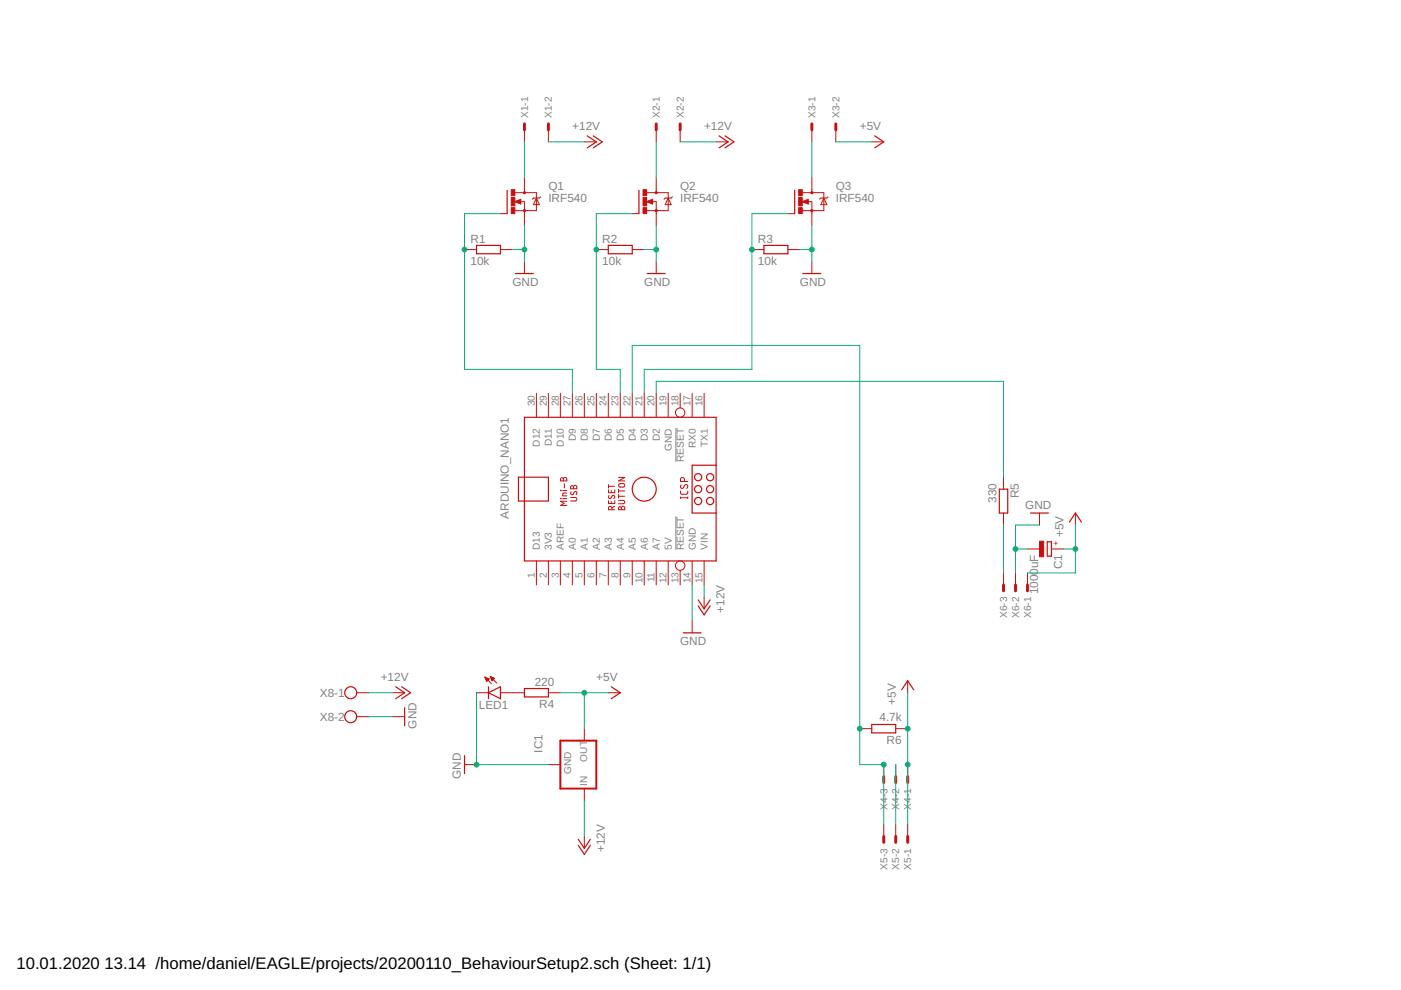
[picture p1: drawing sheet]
<svg xmlns="http://www.w3.org/2000/svg" width="297mm" height="210mm" viewBox="0 0 297 210" stroke-linecap="round" stroke-linejoin="round" font-family="sans-serif">
<path d="M143.3 90.8v7.1M143.3 109.5v7.1" fill="none" stroke="#808080" stroke-width=".21"/>
<g fill="none" stroke="#c90d0c" stroke-width=".25">
<path d="M124.5 28.8l1.9 1.3-1.9 1.2M125.8 28.8l1.9 1.3-1.9 1.2M152.5 28.8l1.9 1.3-1.9 1.2M153.7 28.8l1.9 1.3-1.9 1.2M185.5 28.8l1.9 1.3-1.9 1.2M101 52h5.1v1.8h-5.1zM107.5 40.3v5M109.3 58h3.8M129 52h5v1.8h-5zM135.5 40.3v5M137.2 58h3.8M162 52h5v1.8h-5z"/>
<path d="M168.5 40.3v5M170.2 58h3.8M111.2 88.5h40.6v30.4h-40.6zM151.8 98.6h-5.1v10.2h5.1M109.9 101.2h6.4v5h-6.4zM211.9 103.7h1.8v5.1h-1.8zM218.5 108.8h3.8M222 114.9h.9v3h-.9zM226.7 110.7l1.3-1.9 1.3 1.9M144.8 134.2h3.9M148 127.2l1.3 1.9 1.3-1.9M148 128.5l1.3 1.9 1.3-1.9"/>
<path d="M83.9 145.6l1.9 1.3-1.9 1.2M85.2 145.6l1.9 1.3-1.9 1.2M85.8 150.1v3.8M103.6 146.9l2.5-1.3v2.5zM103.6 145.6v2.5M111.2 146h5.1v1.8h-5.1zM129.6 145.6l1.9 1.3-1.9 1.2M184.8 153.6h5.1v1.8h-5.1zM191.2 146.2l1.2-1.9 1.3 1.9M98.5 160.2v3.8M122.6 178l1.3 1.9 1.3-1.9M122.6 179.2l1.3 1.9 1.3-1.9"/>
<circle cx="136.6" cy="103.7" r="2.54"/>
<circle cx="148" cy="106.2" r=".76"/>
<circle cx="148" cy="101.2" r=".76"/>
<circle cx="148" cy="103.7" r=".76"/>
<circle cx="150.6" cy="106.2" r=".76"/>
<circle cx="150.6" cy="103.7" r=".76"/>
<circle cx="150.6" cy="101.2" r=".76"/>
<circle cx="74.4" cy="152" r="1.27"/>
<circle cx="74.4" cy="146.9" r="1.27"/>
</g>
<g fill="none" stroke="#c90d0c" stroke-width=".21">
<path d="M111.2 27.5v2.6M111.2 37.7v3.2M116.3 27.5v2.6M123.9 30.1h2.5M139.1 27.5v2.6M139.1 37.7v3.2M144.2 27.5v2.6M151.8 30.1h2.6M172.1 27.5v2.6M172.1 37.7v3.2M177.2 27.5v2.6M184.8 30.1h2.6"/>
<path d="M98.5 52.9h2.5M106.1 45.3h1.4M106.1 52.9h2.5M109.2 42.8l1.2-.6v1.1zM109.2 40.9h4.5v3.8h-4.5M110.3 42.8h.9v5M111.2 55.5v2.5M113.7 42l.7 1.4h-1.3zM114.6 41.7l-.2 .3h-1.3l-.3 .2M126.4 52.9h2.6M134 45.3h1.5M134 52.9h2.6"/>
<path d="M137.1 42.8l1.3-.6v1.1zM137.1 40.9h4.6v3.8h-4.6M138.2 42.8h.9v5M139.1 55.5v2.5M141.7 42l.6 1.4h-1.3zM142.6 41.7l-.3 .3h-1.3l-.2 .2M159.4 52.9h2.6M167 45.3h1.5M167 52.9h2.6M170.1 42.8l1.3-.6v1.1zM170.1 40.9h4.6v3.8h-4.6M171.2 42.8h.9v5"/>
<path d="M172.1 55.5v2.5M174.7 42l.6 1.4h-1.3zM175.6 41.7l-.3 .3h-1.3l-.2 .2M113.7 83.4v5.1M116.3 83.4v5.1M118.8 83.4v5.1M121.3 83.4v5.1M123.9 83.4v5.1M126.4 83.4v5.1M129 83.4v5.1M131.5 83.4v5.1M134 83.4v5.1"/>
<path d="M136.6 83.4v5.1M139.1 83.4v5.1M141.7 83.4v5.1M144.2 83.4v3.1M146.7 83.4v5.1M149.3 83.4v5.1M113.7 118.9v5.1M116.3 118.9v5.1M118.8 118.9v5.1M118.9 105.7h.1M118.9 103.9v.1zM119 101.3h.3l.1 .3a.37 .37 0 0 1 .4-.4 .37 .37 0 0 1 .4 .4v.4h-1.3z"/>
<path d="M119.3 105.7h.9M119.3 104h.9M119.4 101.6v.4M119.7 102.6v.8M120.2 104.5h-.7l-.2 .3v.3h.9M120.2 106.3h-1.3l.7 .4-.7 .5h1.3M121 105.5h.9a.37 .37 0 0 1 .4 .3 .37 .37 0 0 1-.4 .4h-.9M121.1 104.3l-.1 .4 .3 .2 .5-.5a.36 .36 0 0 1 .5 0 .36 .36 0 0 1-.2 .5M121.1 103h.2l.3 .3a.36 .36 0 0 1 .3-.4 .36 .36 0 0 1 .4 .4v.3h-1.3zM121.3 118.9v5.1M121.6 103.3v.3M123.9 118.9v5.1"/>
<path d="M126.4 118.9v5.1M129 118.9v5.1M129 102.7v.8M129 103.9v.6h1.3v-.6M129 106.2v.6h1.3v-.6M129 103.1h1.3M129.1 105.1l-.1 .4 .3 .2 .5-.5a.35 .35 0 0 1 .6 0 .35 .35 0 0 1-.2 .5M129.6 104v.5M129.6 106.3v.5M129.8 108.1v-.4a.37 .37 0 0 0-.4-.4 .37 .37 0 0 0-.4 .4v.4h1.3M130.3 107.3l-.5 .3M131.1 106.1h1a.36 .36 0 0 1 .4 .3 .36 .36 0 0 1-.4 .4h-1"/>
<path d="M131.1 101.2h1.4l-1.4 .8h1.4M131.1 103.7v.8M131.1 104.8v.8M131.1 105.2h1.4M131.1 104.1h1.4M131.3 107.5l.2-.1 .2 .3a.36 .36 0 0 1 .4-.4 .36 .36 0 0 1 .4 .4v.4h-1.4zM131.3 102.6l.8-.1a.37 .37 0 0 1 .4 .4 .37 .37 0 0 1-.4 .4l-.8-.1zM131.5 118.9v5.1M131.7 107.7v.4M134 118.9v5.1M136.6 118.9v5.1M139.1 118.9v5.1"/>
<path d="M141.7 118.9v5.1M144.3 104.1v.5l.3 .2h1l.2-.2v-.5M144.3 105.5h1.5M144.3 105.4v.3M144.4 102.8l-.1 .5 .3 .2h.2l.4-.6a.42 .42 0 0 1 .6 .1 .42 .42 0 0 1-.2 .6M145.1 102.1v-.4a.42 .42 0 0 0-.4-.5 .42 .42 0 0 0-.4 .5v.4h1.5M145.8 105.4v.3M146.7 118.9v5.1M149.3 118.9v5.1M212.8 101.2v2.5M212.8 108.8v2.5M217.8 116.4h2.6"/>
<path d="M220.4 108.8v2.5M222.9 116.4h2.6M228 108.8v2.5M144.2 120.9v3.1M146.7 131.6v2.6M149.3 126.6v2.5M212.8 121.5v2.5M215.3 121.5v2.5M217.8 121.5v2.5M75.6 146.9h2.6M75.6 152h2.6M83.2 146.9h2.6"/>
<path d="M83.2 152h2.6M101 146.9h2.6M102.8 143.6l1.4 1.4M102.8 143.6l.9 .4M102.8 143.6l.4 .9M102.8 143.6h.1M102.9 143.7h.2M102.9 143.8h.5M103 144h.7M103 144.1h.6M103.1 144.2h.3M103.1 144.3h.2"/>
<path d="M103.2 144.4h.1M103.7 144l-.5 .5M103.9 143.4l1.4 1.4M103.9 143.4l.9 .4-.5 .5M103.9 143.4l.4 .9M104 143.5h.1M104 143.6h.3M104.1 143.7h.5M104.1 143.8h.7M104.2 144h.5M104.2 144.1h.4M104.3 144.2h.2"/>
<path d="M104.3 144.3h.1M106.1 146.9h5.1M116.3 146.9h2.5M123.9 154.5v2.5M129 146.9h2.5M182.3 154.5h2.5M189.9 154.5h2.5M192.4 144.3v2.6M98.5 162.1h2.5M116.3 162.1h2.5M123.9 167.2v2.5M123.9 177.3v2.6"/>
<path d="M187.4 162.1v2.6M187.4 174.8v2.5M189.9 162.1v2.6M189.9 174.8v2.5M192.4 162.1v2.6M192.4 174.8v2.5"/>
<circle cx="144.2" cy="87.5" r=".99"/>
<circle cx="144.2" cy="119.9" r=".99"/>
</g>
<path d="M110.3 42.5l-.9 .3 .9 .2v-.2h-.3M138.2 42.5l-.8 .3 .8 .2v-.2h-.2M171.2 42.5l-.9 .3 .9 .2v-.2h-.2" fill="none" stroke="#c90d0c" stroke-width=".32"/>
<g fill="none" stroke="#c90d0c" stroke-width=".42">
<path d="M118.8 157h7.6v10.2h-7.6z"/>
<circle cx="111.2" cy="40.9" r=".13"/>
<circle cx="111.2" cy="44.7" r=".13"/>
<circle cx="139.1" cy="40.9" r=".13"/>
<circle cx="139.1" cy="44.7" r=".13"/>
<circle cx="172.1" cy="44.7" r=".13"/>
<circle cx="172.1" cy="40.9" r=".13"/>
</g>
<g fill="#c90d0c" stroke="#c90d0c" stroke-width=".21">
<path d="M108.4 44h.8v1.3h-.8z"/>
<path d="M108.4 40.2h.8v1.3h-.8z"/>
<path d="M108.4 41.9h.8v1.7h-.8z"/>
<path d="M136.3 44h.8v1.3h-.8z"/>
<path d="M136.3 40.2h.8v1.3h-.8z"/>
<path d="M136.3 41.9h.8v1.7h-.8z"/>
<path d="M169.3 44h.8v1.3h-.8z"/>
<path d="M169.3 40.2h.8v1.3h-.8z"/>
<path d="M169.3 41.9h.8v1.7h-.8z"/>
<path d="M220.4 114.7h.9v3.3h-.9z"/>
</g>
<g fill="none" stroke="#c90d0c" stroke-width=".61">
<path d="M111.2 26.3v1.2M116.3 26.3v1.2M139.1 26.3v1.2M144.2 26.3v1.2M172.1 26.3v1.2M177.2 26.3v1.2M212.8 124v1.3M215.3 124v1.3M217.8 124v1.3M187.4 164.7v1.2M187.4 177.3v1.3M189.9 164.7v1.2"/>
<path d="M189.9 177.3v1.3M192.4 164.7v1.2M192.4 177.3v1.3"/>
</g>
<g fill="none" stroke="#0dab76" stroke-width=".21">
<path d="M111.2 30.1v7.6M116.3 30.1h7.6M139.1 30.1v7.6M144.2 30.1h7.6M172.1 30.1v7.6M177.2 30.1h7.6M106.1 45.3h-7.6v33h22.8v5.1M108.6 52.9h2.6M111.2 47.8v7.7M134 45.3h-7.6v33h5.1v5.1M136.6 52.9h2.5M139.1 47.8v7.7"/>
<path d="M167 45.3h-7.6v33h-22.8v5.1M169.6 52.9h2.5M172.1 47.8v7.7M134 83.4v-10.2h48.3v88.9h5.1v12.7M139.1 83.4v-2.5h73.7v20.3M212.8 111.3v10.2M215.3 116.4h2.5M220.4 111.3h-5.1v10.2M225.5 116.4h2.5M228 111.3v10.2h-10.2M146.7 124v7.6M149.3 124v2.6"/>
<path d="M78.2 152h5M78.2 146.9h5M101 146.9v15.2h15.3M118.8 146.9h10.2M123.9 146.9v7.6M192.4 146.9v27.9M123.9 169.7v7.6M189.9 162.1v12.7"/>
</g>
<g fill="#0dab76" stroke="#0dab76" stroke-width=".21">
<circle cx="111.2" cy="52.9" r=".51"/>
<circle cx="139.1" cy="52.9" r=".51"/>
<circle cx="172.1" cy="52.9" r=".51"/>
<circle cx="101" cy="162.1" r=".51"/>
<circle cx="215.3" cy="116.4" r=".51"/>
<circle cx="98.5" cy="52.9" r=".51"/>
<circle cx="126.4" cy="52.9" r=".51"/>
<circle cx="159.4" cy="52.9" r=".51"/>
<circle cx="123.9" cy="146.9" r=".51"/>
<circle cx="192.4" cy="162.1" r=".51"/>
<circle cx="192.4" cy="154.5" r=".51"/>
<circle cx="228" cy="116.4" r=".51"/>
<circle cx="187.4" cy="162.1" r=".51"/>
<circle cx="182.3" cy="154.5" r=".51"/>
</g>
<g font-size="3.5">
<text x="3.5" y="205.4">10.01.2020</text>
<text x="22.2" y="205.4">13.14 /home/daniel/EAGLE/projects/20200110_BehaviourSetup2.sch (Sheet: 1/1)</text>
</g>
<g font-size="2.5" fill="#808080">
<text x="121.3" y="27.5">+12V</text>
<text x="149.3" y="27.5">+12V</text>
<text x="182.3" y="27.5">+5V</text>
<text x="116.3" y="40.2">Q1</text>
<text x="144.2" y="40.2">Q2</text>
<text x="177.2" y="40.2">Q3</text>
<text x="116.3" y="42.8">IRF540</text>
<text x="144.2" y="42.8">IRF540</text>
<text x="177.2" y="42.8">IRF540</text>
<text x="99.8" y="51.4">R1</text>
<text x="127.7" y="51.4">R2</text>
<text x="160.7" y="51.4">R3</text>
<text x="99.8" y="56.2">10k</text>
<text x="127.7" y="56.2">10k</text>
<text x="160.7" y="56.2">10k</text>
<text x="108.6" y="60.5">GND</text>
<text x="136.6" y="60.5">GND</text>
<text x="169.6" y="60.5">GND</text>
<text x="211.2" y="106.6" transform="rotate(-90 211.2 106.6)">330</text>
<text x="216" y="105.6" transform="rotate(-90 216 105.6)">R5</text>
<text x="107.9" y="110" transform="rotate(-90 107.9 110)">ARDUINO_NANO1</text>
<text x="217.4" y="108">GND</text>
<text x="225.5" y="113.9" transform="rotate(-90 225.5 113.9)">+5V</text>
<text x="225.2" y="120.7" transform="rotate(-90 225.2 120.7)">C1</text>
<text x="153.6" y="129.9" transform="rotate(-90 153.6 129.9)">+12V</text>
<text x="220.1" y="126" transform="rotate(-90 220.1 126)">1000uF</text>
<text x="144.2" y="136.7">GND</text>
<text x="67.8" y="147.8">X8-1</text>
<text x="80.7" y="144.3">+12V</text>
<text x="113.4" y="145.4">220</text>
<text x="126.4" y="144.3">+5V</text>
<text x="189.9" y="149.4" transform="rotate(-90 189.9 149.4)">+5V</text>
<text x="67.8" y="152.8">X8-2</text>
<text x="88.3" y="154.5" transform="rotate(-90 88.3 154.5)">GND</text>
<text x="101.5" y="150.4">LED1</text>
<text x="114.3" y="150.1">R4</text>
<text x="186.5" y="153">4.7k</text>
<text x="115" y="159.6" transform="rotate(-90 115 159.6)">IC1</text>
<text x="188" y="157.8">R6</text>
<text x="97.7" y="165.1" transform="rotate(-90 97.7 165.1)">GND</text>
<text x="128.2" y="180.7" transform="rotate(-90 128.2 180.7)">+12V</text>
</g>
<g font-size="2.1" fill="#808080">
<text x="111.9" y="25" transform="rotate(-90 111.9 25)">X1-1</text>
<text x="117" y="25" transform="rotate(-90 117 25)">X1-2</text>
<text x="139.9" y="25" transform="rotate(-90 139.9 25)">X2-1</text>
<text x="145" y="25" transform="rotate(-90 145 25)">X2-2</text>
<text x="172.9" y="25" transform="rotate(-90 172.9 25)">X3-1</text>
<text x="178" y="25" transform="rotate(-90 178 25)">X3-2</text>
<text x="113.4" y="86.1" transform="rotate(-90 113.4 86.1)">30</text>
<text x="115.9" y="86.1" transform="rotate(-90 115.9 86.1)">29</text>
<text x="118.5" y="86.1" transform="rotate(-90 118.5 86.1)">28</text>
<text x="121" y="86.1" transform="rotate(-90 121 86.1)">27</text>
<text x="123.5" y="86.1" transform="rotate(-90 123.5 86.1)">26</text>
<text x="126.1" y="86.1" transform="rotate(-90 126.1 86.1)">25</text>
<text x="128.6" y="86.1" transform="rotate(-90 128.6 86.1)">24</text>
<text x="131.1" y="86.1" transform="rotate(-90 131.1 86.1)">23</text>
<text x="133.7" y="86.1" transform="rotate(-90 133.7 86.1)">22</text>
<text x="136.2" y="86.1" transform="rotate(-90 136.2 86.1)">21</text>
<text x="138.8" y="86.1" transform="rotate(-90 138.8 86.1)">20</text>
<text x="141.3" y="86.1" transform="rotate(-90 141.3 86.1)">19</text>
<text x="143.8" y="86.1" transform="rotate(-90 143.8 86.1)">18</text>
<text x="146.4" y="86.1" transform="rotate(-90 146.4 86.1)">17</text>
<text x="148.9" y="86.1" transform="rotate(-90 148.9 86.1)">16</text>
<text x="114.5" y="94.7" transform="rotate(-90 114.5 94.7)">D12</text>
<text x="117" y="94.6" transform="rotate(-90 117 94.6)">D11</text>
<text x="119.6" y="94.7" transform="rotate(-90 119.6 94.7)">D10</text>
<text x="122.1" y="93.5" transform="rotate(-90 122.1 93.5)">D9</text>
<text x="124.6" y="93.5" transform="rotate(-90 124.6 93.5)">D8</text>
<text x="127.2" y="93.5" transform="rotate(-90 127.2 93.5)">D7</text>
<text x="129.7" y="93.5" transform="rotate(-90 129.7 93.5)">D6</text>
<text x="132.3" y="93.5" transform="rotate(-90 132.3 93.5)">D5</text>
<text x="134.8" y="93.5" transform="rotate(-90 134.8 93.5)">D4</text>
<text x="137.3" y="93.5" transform="rotate(-90 137.3 93.5)">D3</text>
<text x="139.9" y="93.5" transform="rotate(-90 139.9 93.5)">D2</text>
<text x="142.4" y="95.5" transform="rotate(-90 142.4 95.5)">GND</text>
<text x="147.5" y="95" transform="rotate(-90 147.5 95)">RX0</text>
<text x="150" y="94.7" transform="rotate(-90 150 94.7)">TX1</text>
<text x="145" y="97.9" transform="rotate(-90 145 97.9)">RESET</text>
<text x="114.5" y="116.6" transform="rotate(-90 114.5 116.6)">D13</text>
<text x="117" y="116.6" transform="rotate(-90 117 116.6)">3V3</text>
<text x="119.6" y="116.6" transform="rotate(-90 119.6 116.6)">AREF</text>
<text x="122.1" y="116.6" transform="rotate(-90 122.1 116.6)">A0</text>
<text x="124.6" y="116.6" transform="rotate(-90 124.6 116.6)">A1</text>
<text x="127.2" y="116.6" transform="rotate(-90 127.2 116.6)">A2</text>
<text x="129.7" y="116.6" transform="rotate(-90 129.7 116.6)">A3</text>
<text x="132.3" y="116.6" transform="rotate(-90 132.3 116.6)">A4</text>
<text x="134.8" y="116.6" transform="rotate(-90 134.8 116.6)">A5</text>
<text x="137.3" y="116.6" transform="rotate(-90 137.3 116.6)">A6</text>
<text x="139.9" y="116.6" transform="rotate(-90 139.9 116.6)">A7</text>
<text x="142.4" y="116.6" transform="rotate(-90 142.4 116.6)">5V</text>
<text x="145" y="116.6" transform="rotate(-90 145 116.6)">RESET</text>
<text x="147.5" y="116.6" transform="rotate(-90 147.5 116.6)">GND</text>
<text x="150" y="116.6" transform="rotate(-90 150 116.6)">VIN</text>
<text x="113.4" y="122.5" transform="rotate(-90 113.4 122.5)">1</text>
<text x="115.9" y="122.5" transform="rotate(-90 115.9 122.5)">2</text>
<text x="118.5" y="122.5" transform="rotate(-90 118.5 122.5)">3</text>
<text x="121" y="122.5" transform="rotate(-90 121 122.5)">4</text>
<text x="123.5" y="122.5" transform="rotate(-90 123.5 122.5)">5</text>
<text x="126.1" y="122.5" transform="rotate(-90 126.1 122.5)">6</text>
<text x="128.6" y="122.5" transform="rotate(-90 128.6 122.5)">7</text>
<text x="131.1" y="122.5" transform="rotate(-90 131.1 122.5)">8</text>
<text x="133.7" y="122.5" transform="rotate(-90 133.7 122.5)">9</text>
<text x="136.2" y="123.6" transform="rotate(-90 136.2 123.6)">10</text>
<text x="138.8" y="123.5" transform="rotate(-90 138.8 123.5)">11</text>
<text x="141.3" y="123.6" transform="rotate(-90 141.3 123.6)">12</text>
<text x="143.8" y="123.6" transform="rotate(-90 143.8 123.6)">13</text>
<text x="146.4" y="123.6" transform="rotate(-90 146.4 123.6)">14</text>
<text x="148.9" y="123.6" transform="rotate(-90 148.9 123.6)">15</text>
<text x="213.5" y="131.1" transform="rotate(-90 213.5 131.1)">X6-3</text>
<text x="216.1" y="131.1" transform="rotate(-90 216.1 131.1)">X6-2</text>
<text x="218.6" y="131.1" transform="rotate(-90 218.6 131.1)">X6-1</text>
<text x="124.5" y="161.5" transform="rotate(-90 124.5 161.5)">OUT</text>
<text x="121.1" y="164.1" transform="rotate(-90 121.1 164.1)">GND</text>
<text x="124.5" y="166.6" transform="rotate(-90 124.5 166.6)">IN</text>
<text x="188.1" y="171.7" transform="rotate(-90 188.1 171.7)">X4-3</text>
<text x="190.7" y="171.7" transform="rotate(-90 190.7 171.7)">X4-2</text>
<text x="193.2" y="171.7" transform="rotate(-90 193.2 171.7)">X4-1</text>
<text x="188.1" y="184.4" transform="rotate(-90 188.1 184.4)">X5-3</text>
<text x="190.7" y="184.4" transform="rotate(-90 190.7 184.4)">X5-2</text>
<text x="193.2" y="184.4" transform="rotate(-90 193.2 184.4)">X5-1</text>
</g>
<text font-size="1.8" fill="#c90d0c" x="223.3" y="115.8">+</text>
</svg>
